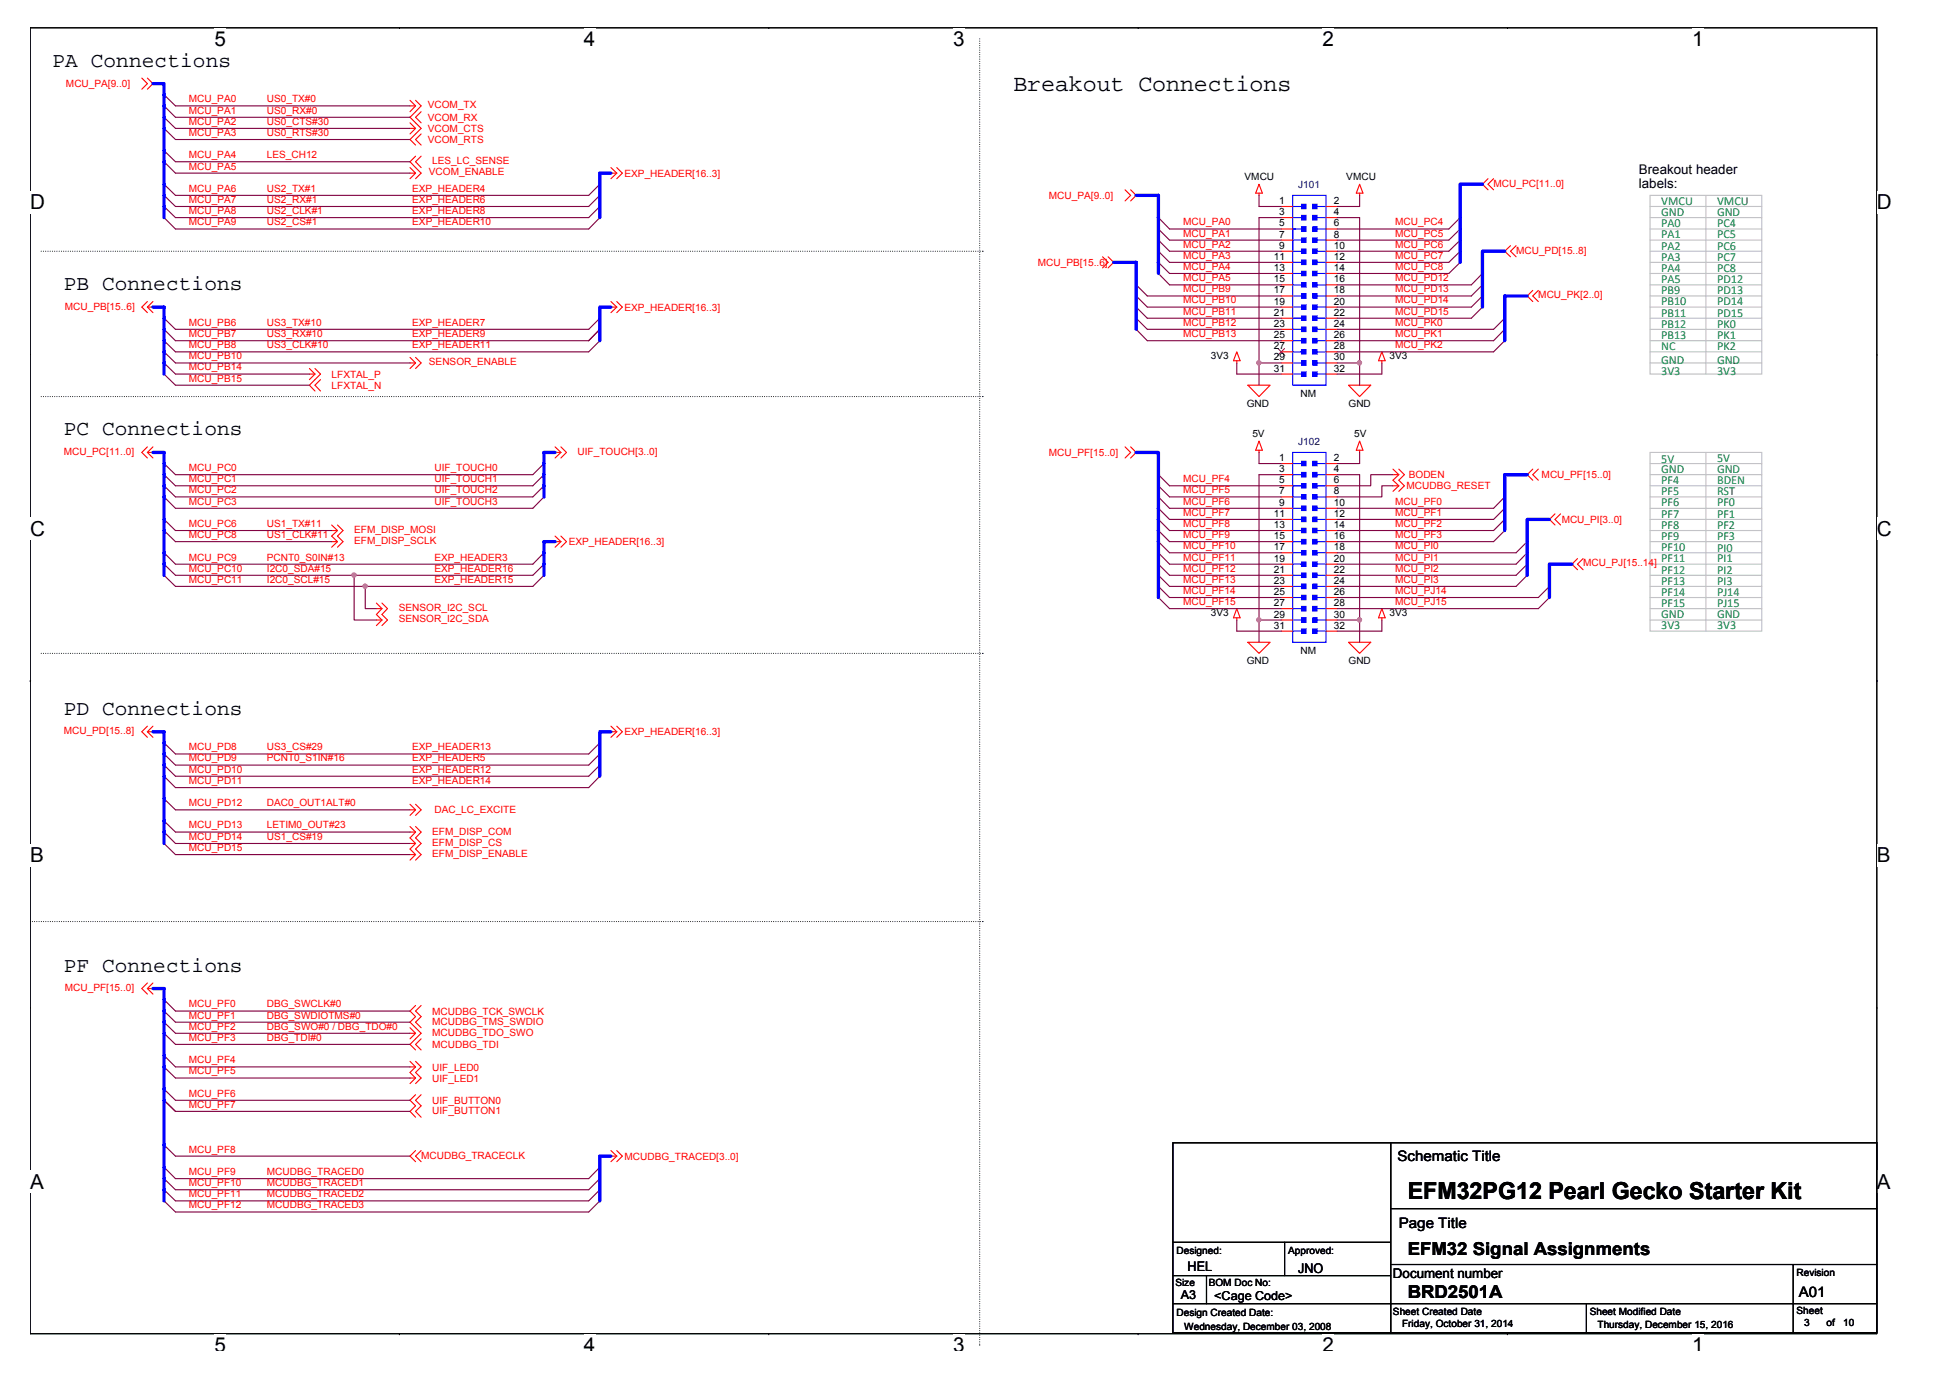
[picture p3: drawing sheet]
<svg xmlns="http://www.w3.org/2000/svg" width="297mm" height="210mm" viewBox="0 0 297 210" stroke-linecap="round" stroke-linejoin="round" font-family="sans-serif">
<path d="M4.6 4.2h281.3v199h-281.3z" fill="none" stroke="#000" stroke-width=".17"/>
<g fill="#fff">
<path d="M32.7 4.2h1.7v3.5h-1.7z"/>
<path d="M32.7 203.2h1.7v2.5h-1.7z"/>
</g>
<path d="M60.8 4.2h.1M60.8 203.2h.1" fill="none" stroke="#000" stroke-width=".17"/>
<g fill="#fff">
<path d="M89 4.2h1.7v3.5h-1.7z"/>
<path d="M89 203.2h1.7v2.5h-1.7z"/>
</g>
<path d="M117.1 4.2h.1M117.1 203.2h.1" fill="none" stroke="#000" stroke-width=".17"/>
<g fill="#fff">
<path d="M145.2 4.2h1.8v3.5h-1.8z"/>
<path d="M145.2 203.2h1.8v2.5h-1.8z"/>
</g>
<path d="M173.4 4.2h.1M173.4 203.2h.1" fill="none" stroke="#000" stroke-width=".17"/>
<g fill="#fff">
<path d="M201.5 4.2h1.7v3.5h-1.7z"/>
<path d="M201.5 203.2h1.7v2.5h-1.7z"/>
</g>
<path d="M229.6 4.2h.1M229.6 203.2h.1" fill="none" stroke="#000" stroke-width=".17"/>
<g fill="#fff">
<path d="M257.7 4.2h1.8v3.5h-1.8z"/>
<path d="M257.7 203.2h1.8v2.5h-1.8z"/>
<path d="M4.6 29.1h2.2v3.5h-2.2z"/>
<path d="M285.9 29.1h2.2v3.5h-2.2z"/>
<path d="M4.6 78.8h2.2v3.5h-2.2z"/>
<path d="M285.9 78.8h2.2v3.5h-2.2z"/>
</g>
<path d="M4.6 53.9h.1M285.9 53.9h.1" fill="none" stroke="#000" stroke-width=".17"/>
<g fill="#fff">
<path d="M4.6 128.5h2.1v3.5h-2.1z"/>
<path d="M285.9 128.5h2.1v3.5h-2.1z"/>
</g>
<path d="M4.6 103.7h.1M285.9 103.7h.1" fill="none" stroke="#000" stroke-width=".17"/>
<path d="M4.6 103.7h.1M285.9 103.7h.1" fill="none" stroke="#000" stroke-width=".15"/>
<g fill="#fff">
<path d="M4.6 178.3h2.1v3.4h-2.1z"/>
<path d="M285.9 178.3h2.1v3.4h-2.1z"/>
</g>
<g fill="none" stroke="#000" stroke-width=".17">
<path d="M4.6 153.4h.1M285.9 153.4h.1M178.7 174.1h107.2v28.9h-107.2zM211.9 174.1v28.9M178.7 194.3h33.2M178.7 189.2h33.2M178.7 198.6h107.2M183.8 194.3v4.3M195.7 189.2v5.1M211.9 184.1h74M211.9 192.6h74M241.7 198.6v4.4"/>
<path d="M273.1 192.6v10.4"/>
</g>
<path d="M149.2 5.9v199M6.3 38.3h143.4M149.7 38.3h.1M6.3 60.4h143.4M149.7 60.4h.1M6.3 99.5h143.4M149.7 99.5h.1M4.6 140.4h145.1M149.7 140.4h.1M149.2 204.9h.1" fill="none" stroke="#000" stroke-width=".17" stroke-dasharray="0 .3"/>
<g fill="none" stroke="#c0c0c0" stroke-width=".17">
<path d="M251.3 31.5h17.1M251.3 33.1h17.1M251.3 34.9h17.1M251.3 36.6h17.1M251.3 38.3h17.1M251.3 40h17.1M251.3 29.8h17.1v27.2h-17.1zM259.9 29.8v27.2M251.3 55.3h17.1M251.3 48.5h17.1M251.3 50.2h17.1M251.3 51.9h17.1"/>
<path d="M251.3 53.6h17.1M251.3 41.7h17.1M251.3 43.4h17.1M251.3 45.1h17.1M251.3 46.8h17.1M251.3 70.6h17.1M251.3 72.3h17.1M251.3 74h17.1M251.3 75.7h17.1M251.3 77.4h17.1M251.3 79.1h17.1M251.3 68.9h17.1v27.2h-17.1z"/>
<path d="M259.9 68.9v27.2M251.3 82.5h17.1M251.3 80.8h17.1M251.3 84.2h17.1M251.3 89.3h17.1M251.3 87.6h17.1M251.3 85.9h17.1M251.3 91h17.1M251.3 94.4h17.1M251.3 92.7h17.1"/>
</g>
<g fill="none" stroke="#f00" stroke-width=".17">
<path d="M21.6 11.9l.9 .8-.9 .9M22.5 11.9l.8 .8-.8 .9M62.5 16.1h.8M62.5 19.6h.8M62.5 15.3l.8 .8M62.5 18.7l.8 .9M63.3 15.3l.8 .8-1.6 1.8 1.6 1.7-1.6 1.7 .8 .8M63.3 16.1l-.8 .9M63.3 19.6l-.8 .8M64.1 17l-.8 .9 .8 .8M62.5 26.4h.8M62.5 25.5l.8 .9"/>
<path d="M63.3 23.8l-.8 .8 1.6 1.8-.8 .8M63.3 26.4l-.8 .8M64.1 20.4l-.8 .9 .8 .8M64.1 23.8l-.8 .8 .8 .9M93.1 26.4h.9M93.1 25.5l.9 .9M94 25.5l.8 .9-.8 .8M94 26.4l-.9 .8M168 39.1l.8 .9-.8 .8M168.8 39.1l.8 .9-.8 .8M171.4 28.9l.8 .9-.8 .8M172.2 28.9l.9 .9-.9 .8"/>
<path d="M191.8 28.1l.5 1.3h-1zM191.8 29.4v.4M207.1 29.4v.4M207.1 28.1l.5 1.3h-1zM226.7 27.2l-.9 .9 .9 .8M227.5 27.2l-.8 .9 .8 .8M230.1 37.4l-.9 .9 .9 .8M230.9 37.4l-.8 .9 .8 .8M22.5 45.9l-.9 .9 .9 .8M22.5 46.8l.8 .8M22.5 46.8h.8M23.3 45.9l-.8 .9"/>
<path d="M47.1 56.1l.9 .9M47.1 57h.9M48 56.1l.8 .9-1.7 1.7 .9 .9M48 57l-.9 .8M48.8 57.8l-.8 .9 .8 .9M62.5 55.3h.8M62.5 54.4l.8 .9M63.3 54.4l.8 .9-.8 .8M63.3 55.3l-.8 .8M93.1 46.8h.9M93.1 45.9l.9 .9M94 45.9l.8 .9-.8 .8"/>
<path d="M94 46.8l-.9 .8M188.4 54.9v.4M188.4 53.6l.5 1.3h-1zM190.1 58.7h3.4l-1.7 1.7zM205.4 58.7h3.4l-1.7 1.7zM210.5 54.9v.4M210.5 53.6l.5 1.3h-1zM233.5 44.2l-.9 .9 .9 .8M234.3 44.2l-.8 .9 .8 .8M22.5 68.1l-.9 .8 .9 .9M22.5 68.9l.8 .9M22.5 68.9h.8"/>
<path d="M23.3 68.1l-.8 .8M50.5 80l.9 .8M51.4 80l.9 .8-.9 .9 .9 .8-.9 .9M84.6 68.9h.8M84.6 68.1l.8 .8M85.4 68.9l-.8 .9M85.4 68.1l.9 .8-.9 .9M171.4 68.1l.8 .8-.8 .9M172.2 68.1l.9 .8-.9 .9M191.8 67.2l.5 1.4h-1zM191.8 68.6v.3M207.1 68.6v.3"/>
<path d="M207.1 67.2l.5 1.4h-1zM212.2 72.3h.9M212.2 74h.9M212.2 71.5l.9 .8M213.1 72.3l-.9 .9 .9 .8M213.1 74l-.9 .8M213.1 71.5l.8 .8-.8 .9 .8 .8-.8 .8M233.5 71.5l-.9 .8 .9 .9M234.3 71.5l-.8 .8 .8 .9M236.9 78.3l-.9 .8 .9 .9M237.7 78.3l-.8 .8 .8 .9M50.5 82.5h.9"/>
<path d="M50.5 80.8h.9M51.4 80.8l-.9 .9 .9 .8M51.4 82.5l-.9 .9M57.3 91.9l.9 .8M57.3 92.7h.9M57.3 94.4h.9M58.2 92.7l-.9 .9 .9 .8M58.2 94.4l-.9 .9M58.2 91.9l.8 .8-.8 .9 .8 .8-.8 .9M84.6 82.5h.8M84.6 81.7l.8 .8M85.4 82.5l-.8 .9"/>
<path d="M85.4 81.7l.9 .8-.9 .9M188.4 94.1v.3M188.4 92.7l.5 1.4h-1zM190.1 97.8h3.4l-1.7 1.7zM205.4 97.8h3.4l-1.7 1.7zM210.5 94.1v.3M210.5 92.7l.5 1.4h-1zM240.3 85.1l-.8 .8 .8 .9M241.1 85.1l-.8 .8 .8 .9M22.5 110.6l-.9 .9 .9 .8M22.5 111.5l.8 .8M22.5 111.5h.8"/>
<path d="M23.3 110.6l-.8 .9M93.1 111.5h.9M93.1 110.6l.9 .9M94 110.6l.8 .9-.8 .8M94 111.5l-.9 .8M62.5 128.5h.8M62.5 130.2h.8M62.5 126.7h.8M62.5 123.4h.8M62.5 125.9l.8 .8M62.5 122.5l.8 .9M63.3 125.9l.8 .8-.8 .9 .8 .9-.8 .8 .8 .9-.8 .8"/>
<path d="M63.3 122.5l.8 .9-.8 .8M63.3 126.7l-.8 .9 .8 .9M63.3 128.5l-.8 .8 .8 .9M63.3 130.2l-.8 .8M63.3 123.4l-.8 .8M22.5 149.7l-.9 .9 .9 .8M22.5 150.6l.8 .8M22.5 150.6h.8M23.3 149.7l-.8 .9M62.5 157.4h.8M62.5 156.5l.8 .9M63.3 153.2l-.8 .8 .8 .9-.8 .8 1.6 1.7-1.6 1.7 .8 .8"/>
<path d="M63.3 157.4l-.8 .8M64.1 153.2l-.8 .8 .8 .9-.8 .8 .8 .8M64.1 158.2l-.8 .9 .8 .8M62.5 162.5h.8M62.5 164.2h.8M62.5 161.7l.8 .8M63.3 166.8l-.8 .8 .8 .8-.8 .9 .8 .9M63.3 175.3l-.8 .8 .8 .9M63.3 161.7l.8 .8-.8 .9 .8 .8-.8 .9M63.3 162.5l-.8 .9 .8 .8M63.3 164.2l-.8 .9M64.1 166.8l-.8 .8 .8 .8-.8 .9 .8 .9"/>
<path d="M64.1 175.3l-.8 .8 .8 .9M93.1 176.1h.9M93.1 175.3l.9 .8M94 175.3l.8 .8-.8 .9M94 176.1l-.9 .9"/>
</g>
<g fill="none" stroke="#800040" stroke-width=".17">
<path d="M25 16.1l1.7 1.8M25 14.4l1.7 1.7M25 17.9l1.7 1.7M25 19.6l1.7 1.7M25 22.9l1.7 1.7M25 24.6l1.7 1.8M25 28.1l1.7 1.7M25 29.8l1.7 1.7M25 31.5l1.7 1.6M25 33.1l1.7 1.8M91.4 29.8l-1.7 1.7M91.4 28.1l-1.7 1.7"/>
<path d="M91.4 33.1l-1.7 1.8M91.4 31.5l-1.7 1.6M176.5 40l1.7 1.7M176.5 36.6l1.7 1.7M176.5 34.9l1.7 1.7M176.5 33.1l1.7 1.8M176.5 38.3l1.7 1.7M222.4 40l-1.7 1.7M222.4 36.6l-1.7 1.7M222.4 34.9l-1.7 1.7M222.4 33.1l-1.7 1.8M222.4 38.3l-1.7 1.7"/>
<path d="M25 57l1.7 1.7M25 55.3l1.7 1.7M25 48.5l1.7 1.7M25 50.2l1.7 1.7M25 53.6l1.7 1.7M25 51.9l1.7 1.7M91.4 50.2l-1.7 1.7M91.4 48.5l-1.7 1.7M91.4 51.9l-1.7 1.7M173.1 50.2l1.7 1.7M173.1 43.4l1.7 1.7M173.1 45.1l1.7 1.7"/>
<path d="M173.1 48.5l1.7 1.7M173.1 46.8l1.7 1.7M176.5 41.7l1.7 1.7M225.8 46.8l-1.7 1.7M225.8 45.1l-1.7 1.7M225.8 41.7l-1.7 1.7M225.8 43.4l-1.7 1.7M229.2 51.9l-1.7 1.7M229.2 48.5l-1.7 1.7M229.2 50.2l-1.7 1.7M25 74l1.7 1.7M25 70.6l1.7 1.7"/>
<path d="M25 72.3l1.7 1.7M25 79.1l1.7 1.7M25 75.7l1.7 1.7M82.9 70.6l-1.7 1.7M82.9 72.3l-1.7 1.7M82.9 74l-1.7 1.7M82.9 75.7l-1.7 1.7M176.5 77.4l1.7 1.7M176.5 74l1.7 1.7M176.5 79.1l1.7 1.7M176.5 75.7l1.7 1.7M176.5 72.3l1.7 1.7"/>
<path d="M229.2 79.1l-1.7 1.7M229.2 77.4l-1.7 1.7M229.2 75.7l-1.7 1.7M25 80.8l1.7 1.7M25 87.6l1.7 1.7M25 85.9l1.7 1.7M25 84.2l1.7 1.7M82.9 87.6l-1.7 1.7M82.9 85.9l-1.7 1.7M82.9 84.2l-1.7 1.7M176.5 84.2l1.7 1.7M176.5 80.8l1.7 1.7"/>
<path d="M176.5 82.5l1.7 1.7M176.5 85.9l1.7 1.7M176.5 87.6l1.7 1.7M176.5 89.3l1.7 1.7M176.5 91l1.7 1.7M229.2 80.8l-1.7 1.7M232.6 87.6l-1.7 1.7M232.6 84.2l-1.7 1.7M232.6 85.9l-1.7 1.7M232.6 82.5l-1.7 1.7M236 91l-1.7 1.7M236 89.3l-1.7 1.7"/>
<path d="M25 118.2l1.7 1.8M25 116.5l1.7 1.7M25 114.8l1.7 1.7M25 113.2l1.7 1.6M91.4 113.2l-1.7 1.6M91.4 116.5l-1.7 1.7M91.4 114.8l-1.7 1.7M91.4 118.2l-1.7 1.8M25 128.5l1.7 1.7M25 126.7l1.7 1.8M25 125.1l1.7 1.6M25 121.7l1.7 1.7"/>
<path d="M25 157.4l1.7 1.7M25 152.3l1.7 1.7M25 154l1.7 1.7M25 155.7l1.7 1.7M25 160.8l1.7 1.7M25 162.5l1.7 1.7M25 165.9l1.7 1.7M25 167.6l1.7 1.7zM25 177.8l1.7 1.7M25 179.5l1.7 1.7M25 174.4l1.7 1.7M91.4 177.8l-1.7 1.7"/>
<path d="M91.4 179.5l-1.7 1.7M25 181.2l1.7 1.7M25 182.9l1.7 1.7M91.4 181.2l-1.7 1.7M91.4 182.9l-1.7 1.7"/>
</g>
<path d="M196.9 68.9h5.1v28.9h-5.1z" fill="none" stroke="#00f" stroke-width=".17"/>
<path d="M198.3 80.5h.6v.7h-.6z" fill-rule="evenodd" fill="#00f"/>
<path d="M196.9 80.8h1.4M198.3 80.5h.6v.7h-.6z" fill="none" stroke="#00f" stroke-width=".17"/>
<path d="M200 80.5h.6v.7h-.6z" fill-rule="evenodd" fill="#00f"/>
<path d="M200 80.5h.6v.7h-.6zM200.6 80.8h1.4" fill="none" stroke="#00f" stroke-width=".17"/>
<path d="M198.3 78.8h.6v.7h-.6z" fill-rule="evenodd" fill="#00f"/>
<path d="M196.9 79.1h1.4M198.3 78.8h.6v.7h-.6z" fill="none" stroke="#00f" stroke-width=".17"/>
<path d="M200 78.8h.6v.7h-.6z" fill-rule="evenodd" fill="#00f"/>
<path d="M200 78.8h.6v.7h-.6zM200.6 79.1h1.4" fill="none" stroke="#00f" stroke-width=".17"/>
<path d="M198.3 77.1h.6v.7h-.6z" fill-rule="evenodd" fill="#00f"/>
<path d="M196.9 77.4h1.4M198.3 77.1h.6v.7h-.6z" fill="none" stroke="#00f" stroke-width=".17"/>
<path d="M200 77.1h.6v.7h-.6z" fill-rule="evenodd" fill="#00f"/>
<path d="M200 77.1h.6v.7h-.6zM200.6 77.4h1.4" fill="none" stroke="#00f" stroke-width=".17"/>
<path d="M198.3 75.4h.6v.6h-.6z" fill-rule="evenodd" fill="#00f"/>
<path d="M196.9 75.7h1.4M198.3 75.4h.6v.6h-.6z" fill="none" stroke="#00f" stroke-width=".17"/>
<path d="M200 75.4h.6v.6h-.6z" fill-rule="evenodd" fill="#00f"/>
<path d="M200 75.4h.6v.6h-.6zM200.6 75.7h1.4" fill="none" stroke="#00f" stroke-width=".17"/>
<path d="M198.3 73.7h.6v.6h-.6z" fill-rule="evenodd" fill="#00f"/>
<path d="M196.9 74h1.4M198.3 73.7h.6v.6h-.6z" fill="none" stroke="#00f" stroke-width=".17"/>
<path d="M200 73.7h.6v.6h-.6z" fill-rule="evenodd" fill="#00f"/>
<path d="M200 73.7h.6v.6h-.6zM200.6 74h1.4" fill="none" stroke="#00f" stroke-width=".17"/>
<path d="M198.3 72h.6v.6h-.6z" fill-rule="evenodd" fill="#00f"/>
<path d="M196.9 72.3h1.4M198.3 72h.6v.6h-.6z" fill="none" stroke="#00f" stroke-width=".17"/>
<path d="M198.3 70.3h.6v.7h-.6z" fill-rule="evenodd" fill="#00f"/>
<path d="M196.9 70.6h1.4M198.3 70.3h.6v.7h-.6z" fill="none" stroke="#00f" stroke-width=".17"/>
<path d="M200 72h.6v.6h-.6z" fill-rule="evenodd" fill="#00f"/>
<path d="M200 72h.6v.6h-.6zM200.6 72.3h1.4" fill="none" stroke="#00f" stroke-width=".17"/>
<path d="M200 70.3h.6v.7h-.6z" fill-rule="evenodd" fill="#00f"/>
<path d="M197.4 74h-.5v3.4M200 70.3h.6v.7h-.6zM200.6 70.6h1.4" fill="none" stroke="#00f" stroke-width=".17"/>
<path d="M198.3 82.2h.6v.6h-.6z" fill-rule="evenodd" fill="#00f"/>
<path d="M196.9 82.5h1.4M198.3 82.2h.6v.6h-.6z" fill="none" stroke="#00f" stroke-width=".17"/>
<path d="M200 82.2h.6v.6h-.6z" fill-rule="evenodd" fill="#00f"/>
<path d="M200 82.2h.6v.6h-.6zM200.6 82.5h1.4M200.6 85.9h1.4" fill="none" stroke="#00f" stroke-width=".17"/>
<path d="M200 83.9h.6v.6h-.6z" fill-rule="evenodd" fill="#00f"/>
<path d="M196.9 84.2h1.4M200 83.9h.6v.6h-.6z" fill="none" stroke="#00f" stroke-width=".17"/>
<path d="M198.3 85.6h.6v.7h-.6z" fill-rule="evenodd" fill="#00f"/>
<path d="M198.3 85.6h.6v.7h-.6z" fill="none" stroke="#00f" stroke-width=".17"/>
<path d="M198.3 83.9h.6v.6h-.6z" fill-rule="evenodd" fill="#00f"/>
<path d="M196.9 85.9h1.4M198.3 83.9h.6v.6h-.6z" fill="none" stroke="#00f" stroke-width=".17"/>
<path d="M200 85.6h.6v.7h-.6z" fill-rule="evenodd" fill="#00f"/>
<path d="M196.9 87.6h1.4M196.9 89.3h1.4M196.9 91h1.4M200 85.6h.6v.7h-.6zM200.6 84.2h1.4M200.6 87.6h1.4M200.6 89.3h1.4M200.6 91h1.4" fill="none" stroke="#00f" stroke-width=".17"/>
<path d="M198.3 87.3h.6v.7h-.6z" fill-rule="evenodd" fill="#00f"/>
<path d="M198.3 87.3h.6v.7h-.6z" fill="none" stroke="#00f" stroke-width=".17"/>
<path d="M198.3 89h.6v.7h-.6z" fill-rule="evenodd" fill="#00f"/>
<path d="M198.3 89h.6v.7h-.6z" fill="none" stroke="#00f" stroke-width=".17"/>
<path d="M198.3 90.7h.6v.7h-.6z" fill-rule="evenodd" fill="#00f"/>
<path d="M198.3 90.7h.6v.7h-.6z" fill="none" stroke="#00f" stroke-width=".17"/>
<path d="M200 87.3h.6v.7h-.6z" fill-rule="evenodd" fill="#00f"/>
<path d="M200 87.3h.6v.7h-.6z" fill="none" stroke="#00f" stroke-width=".17"/>
<path d="M200 89h.6v.7h-.6z" fill-rule="evenodd" fill="#00f"/>
<path d="M200 89h.6v.7h-.6z" fill="none" stroke="#00f" stroke-width=".17"/>
<path d="M200 90.7h.6v.7h-.6z" fill-rule="evenodd" fill="#00f"/>
<path d="M200 90.7h.6v.7h-.6z" fill="none" stroke="#00f" stroke-width=".17"/>
<path d="M198.3 92.4h.6v.6h-.6z" fill-rule="evenodd" fill="#00f"/>
<path d="M198.3 92.4h.6v.6h-.6zM200.6 92.7h1.4" fill="none" stroke="#00f" stroke-width=".17"/>
<path d="M200 92.4h.6v.6h-.6z" fill-rule="evenodd" fill="#00f"/>
<path d="M196.9 92.7h1.4M196.9 94.4h1.4M200 92.4h.6v.6h-.6z" fill="none" stroke="#00f" stroke-width=".17"/>
<path d="M198.3 94.1h.6v.7h-.6z" fill-rule="evenodd" fill="#00f"/>
<path d="M198.3 94.1h.6v.7h-.6zM200.6 94.4h1.4" fill="none" stroke="#00f" stroke-width=".17"/>
<path d="M200 94.1h.6v.7h-.6z" fill-rule="evenodd" fill="#00f"/>
<path d="M200 94.1h.6v.7h-.6z" fill="none" stroke="#00f" stroke-width=".17"/>
<path d="M198.3 95.8h.6v.7h-.6z" fill-rule="evenodd" fill="#00f"/>
<path d="M198.3 95.8h.6v.7h-.6zM200.6 96.1h1.4" fill="none" stroke="#00f" stroke-width=".17"/>
<path d="M200 95.8h.6v.7h-.6z" fill-rule="evenodd" fill="#00f"/>
<path d="M196.9 29.8h5.1v28.9h-5.1zM196.9 96.1h1.4M200 95.8h.6v.7h-.6z" fill="none" stroke="#00f" stroke-width=".17"/>
<g fill="none" stroke="#f00" stroke-width=".17">
<path d="M195.2 70.6h1.7M195.2 72.3h1.7M195.2 74h1.7M195.2 77.4h1.7M195.2 75.7h1.7M195.2 79.1h1.7M202 70.6h1.7M202 72.3h1.7M202 75.7h1.7M202 74h1.7M202 77.4h1.7M202 79.1h1.7"/>
<path d="M195.2 80.8h1.7M195.2 82.5h1.7M195.2 84.2h1.7M195.2 85.9h1.7M195.2 87.6h1.7M195.2 89.3h1.7M195.2 91h1.7M195.2 92.7h1.7M195.2 94.4h1.7M195.2 96.1h1.7M202 80.8h1.7M202 82.5h1.7"/>
<path d="M202 84.2h1.7M202 85.9h1.7M202 87.6h1.7M202 89.3h1.7M202 91h1.7M202 92.7h1.7M202 94.4h1.7M202 96.1h1.7"/>
</g>
<path d="M198.3 41.3h.6v.7h-.6z" fill-rule="evenodd" fill="#00f"/>
<path d="M196.9 41.7h1.4M198.3 41.3h.6v.7h-.6z" fill="none" stroke="#00f" stroke-width=".17"/>
<path d="M200 41.3h.6v.7h-.6z" fill-rule="evenodd" fill="#00f"/>
<path d="M200 41.3h.6v.7h-.6zM200.6 41.7h1.4" fill="none" stroke="#00f" stroke-width=".17"/>
<path d="M198.3 39.6h.6v.7h-.6z" fill-rule="evenodd" fill="#00f"/>
<path d="M196.9 40h1.4M198.3 39.6h.6v.7h-.6z" fill="none" stroke="#00f" stroke-width=".17"/>
<path d="M200 39.6h.6v.7h-.6z" fill-rule="evenodd" fill="#00f"/>
<path d="M200 39.6h.6v.7h-.6zM200.6 40h1.4" fill="none" stroke="#00f" stroke-width=".17"/>
<path d="M198.3 37.9h.6v.7h-.6z" fill-rule="evenodd" fill="#00f"/>
<path d="M196.9 38.3h1.4M198.3 37.9h.6v.7h-.6z" fill="none" stroke="#00f" stroke-width=".17"/>
<path d="M200 37.9h.6v.7h-.6z" fill-rule="evenodd" fill="#00f"/>
<path d="M200 37.9h.6v.7h-.6zM200.6 38.3h1.4" fill="none" stroke="#00f" stroke-width=".17"/>
<path d="M198.3 36.2h.6v.7h-.6z" fill-rule="evenodd" fill="#00f"/>
<path d="M196.9 36.6h1.4M198.3 36.2h.6v.7h-.6z" fill="none" stroke="#00f" stroke-width=".17"/>
<path d="M200 36.2h.6v.7h-.6z" fill-rule="evenodd" fill="#00f"/>
<path d="M200 36.2h.6v.7h-.6zM200.6 36.6h1.4" fill="none" stroke="#00f" stroke-width=".17"/>
<path d="M198.3 34.5h.6v.7h-.6z" fill-rule="evenodd" fill="#00f"/>
<path d="M196.9 34.9h1.4M198.3 34.5h.6v.7h-.6z" fill="none" stroke="#00f" stroke-width=".17"/>
<path d="M200 34.5h.6v.7h-.6z" fill-rule="evenodd" fill="#00f"/>
<path d="M200 34.5h.6v.7h-.6zM200.6 34.9h1.4" fill="none" stroke="#00f" stroke-width=".17"/>
<path d="M198.3 32.8h.6v.7h-.6z" fill-rule="evenodd" fill="#00f"/>
<path d="M196.9 33.1h1.4M198.3 32.8h.6v.7h-.6z" fill="none" stroke="#00f" stroke-width=".17"/>
<path d="M198.3 31.1h.6v.7h-.6z" fill-rule="evenodd" fill="#00f"/>
<path d="M196.9 31.5h1.4M198.3 31.1h.6v.7h-.6z" fill="none" stroke="#00f" stroke-width=".17"/>
<path d="M200 32.8h.6v.7h-.6z" fill-rule="evenodd" fill="#00f"/>
<path d="M200 32.8h.6v.7h-.6zM200.6 33.1h1.4" fill="none" stroke="#00f" stroke-width=".17"/>
<path d="M200 31.1h.6v.7h-.6z" fill-rule="evenodd" fill="#00f"/>
<path d="M197.4 34.9h-.5v3.4M200 31.1h.6v.7h-.6zM200.6 31.5h1.4" fill="none" stroke="#00f" stroke-width=".17"/>
<path d="M198.3 43.1h.6v.6h-.6z" fill-rule="evenodd" fill="#00f"/>
<path d="M196.9 43.4h1.4M198.3 43.1h.6v.6h-.6z" fill="none" stroke="#00f" stroke-width=".17"/>
<path d="M200 43.1h.6v.6h-.6z" fill-rule="evenodd" fill="#00f"/>
<path d="M200 43.1h.6v.6h-.6zM200.6 43.4h1.4M200.6 46.8h1.4" fill="none" stroke="#00f" stroke-width=".17"/>
<path d="M200 44.7h.6v.7h-.6z" fill-rule="evenodd" fill="#00f"/>
<path d="M196.9 45.1h1.4M200 44.7h.6v.7h-.6z" fill="none" stroke="#00f" stroke-width=".17"/>
<path d="M198.3 46.4h.6v.7h-.6z" fill-rule="evenodd" fill="#00f"/>
<path d="M198.3 46.4h.6v.7h-.6z" fill="none" stroke="#00f" stroke-width=".17"/>
<path d="M198.3 44.7h.6v.7h-.6z" fill-rule="evenodd" fill="#00f"/>
<path d="M196.9 46.8h1.4M198.3 44.7h.6v.7h-.6z" fill="none" stroke="#00f" stroke-width=".17"/>
<path d="M200 46.4h.6v.7h-.6z" fill-rule="evenodd" fill="#00f"/>
<path d="M196.9 48.5h1.4M196.9 50.2h1.4M196.9 51.9h1.4M200 46.4h.6v.7h-.6zM200.6 45.1h1.4M200.6 48.5h1.4M200.6 50.2h1.4M200.6 51.9h1.4" fill="none" stroke="#00f" stroke-width=".17"/>
<path d="M198.3 48.1h.6v.7h-.6z" fill-rule="evenodd" fill="#00f"/>
<path d="M198.3 48.1h.6v.7h-.6z" fill="none" stroke="#00f" stroke-width=".17"/>
<path d="M198.3 49.8h.6v.7h-.6z" fill-rule="evenodd" fill="#00f"/>
<path d="M198.3 49.8h.6v.7h-.6z" fill="none" stroke="#00f" stroke-width=".17"/>
<path d="M198.3 51.6h.6v.6h-.6z" fill-rule="evenodd" fill="#00f"/>
<path d="M198.3 51.6h.6v.6h-.6z" fill="none" stroke="#00f" stroke-width=".17"/>
<path d="M200 48.1h.6v.7h-.6z" fill-rule="evenodd" fill="#00f"/>
<path d="M200 48.1h.6v.7h-.6z" fill="none" stroke="#00f" stroke-width=".17"/>
<path d="M200 49.8h.6v.7h-.6z" fill-rule="evenodd" fill="#00f"/>
<path d="M200 49.8h.6v.7h-.6z" fill="none" stroke="#00f" stroke-width=".17"/>
<path d="M200 51.6h.6v.6h-.6z" fill-rule="evenodd" fill="#00f"/>
<path d="M200 51.6h.6v.6h-.6z" fill="none" stroke="#00f" stroke-width=".17"/>
<path d="M198.3 53.3h.6v.6h-.6z" fill-rule="evenodd" fill="#00f"/>
<path d="M198.3 53.3h.6v.6h-.6zM200.6 53.6h1.4" fill="none" stroke="#00f" stroke-width=".17"/>
<path d="M200 53.3h.6v.6h-.6z" fill-rule="evenodd" fill="#00f"/>
<path d="M196.9 53.6h1.4M196.9 55.3h1.4M200 53.3h.6v.6h-.6z" fill="none" stroke="#00f" stroke-width=".17"/>
<path d="M198.3 54.9h.6v.7h-.6z" fill-rule="evenodd" fill="#00f"/>
<path d="M198.3 54.9h.6v.7h-.6zM200.6 55.3h1.4" fill="none" stroke="#00f" stroke-width=".17"/>
<path d="M200 54.9h.6v.7h-.6z" fill-rule="evenodd" fill="#00f"/>
<path d="M200 54.9h.6v.7h-.6z" fill="none" stroke="#00f" stroke-width=".17"/>
<path d="M198.3 56.6h.6v.7h-.6z" fill-rule="evenodd" fill="#00f"/>
<path d="M198.3 56.6h.6v.7h-.6zM200.6 57h1.4" fill="none" stroke="#00f" stroke-width=".17"/>
<path d="M200 56.6h.6v.7h-.6z" fill-rule="evenodd" fill="#00f"/>
<path d="M196.9 57h1.4M200 56.6h.6v.7h-.6z" fill="none" stroke="#00f" stroke-width=".17"/>
<g fill="none" stroke="#f00" stroke-width=".17">
<path d="M195.2 31.5h1.7M195.2 33.1h1.7M195.2 34.9h1.7M195.2 38.3h1.7M195.2 36.6h1.7M195.2 40h1.7M202 31.5h1.7M202 33.1h1.7M202 36.6h1.7M202 34.9h1.7M202 38.3h1.7M202 40h1.7"/>
<path d="M195.2 41.7h1.7M195.2 43.4h1.7M195.2 45.1h1.7M195.2 46.8h1.7M195.2 48.5h1.7M195.2 50.2h1.7M195.2 51.9h1.7M195.2 53.6h1.7M195.2 55.3h1.7M195.2 57h1.7M202 41.7h1.7M202 43.4h1.7"/>
<path d="M202 45.1h1.7M202 46.8h1.7M202 48.5h1.7M202 50.2h1.7M202 51.9h1.7M202 53.6h1.7M202 55.3h1.7M202 57h1.7"/>
</g>
<path d="M194.7 53.1l1 1M195.7 53.1l-1.1 1" fill="none" stroke="#804000" stroke-width=".15"/>
<path d="M178.2 38.3h17M178.2 36.6h17M178.2 34.9h17M191.8 29.8v1.7h3.4M195.2 33.1h-3.4v22.2M203.7 36.6h17M203.7 34.9h17M203.7 38.3h17M178.2 41.7h17M188.4 55.3v1.7h6.8M191.8 55.3h3.4M191.8 55.3v3.4" fill="none" stroke="#800040" stroke-width=".17"/>
<path d="M176.5 29.8v8.5M222.4 28.1v10.2" fill="none" stroke="#00f" stroke-width=".51"/>
<circle cx="191.8" cy="55.3" r=".32" fill="#f0f"/>
<circle cx="191.8" cy="55.3" r=".32" fill="none" stroke="#f0f" stroke-width=".17"/>
<path d="M203.7 33.1h3.4v22.2M207.1 29.8v1.7h-3.4M203.7 55.3h3.4M207.1 55.3v3.4M210.5 55.3v1.7h-6.8" fill="none" stroke="#800040" stroke-width=".17"/>
<circle cx="207.1" cy="55.3" r=".32" fill="#f0f"/>
<circle cx="207.1" cy="55.3" r=".32" fill="none" stroke="#f0f" stroke-width=".17"/>
<path d="M191.8 68.9v1.7h3.4M195.2 72.3h-3.4v22.1M188.4 94.4v1.7h6.8M191.8 94.4h3.4M191.8 94.4v3.4" fill="none" stroke="#800040" stroke-width=".17"/>
<circle cx="191.8" cy="94.4" r=".32" fill="#f0f"/>
<circle cx="191.8" cy="94.4" r=".32" fill="none" stroke="#f0f" stroke-width=".17"/>
<path d="M203.7 72.3h3.4v22.1M207.1 68.9v1.7h-3.4M203.7 94.4h3.4M207.1 94.4v3.4M210.5 94.4v1.7h-6.8" fill="none" stroke="#800040" stroke-width=".17"/>
<circle cx="207.1" cy="94.4" r=".32" fill="#f0f"/>
<circle cx="207.1" cy="94.4" r=".32" fill="none" stroke="#f0f" stroke-width=".17"/>
<g fill="none" stroke="#00f" stroke-width=".51">
<path d="M23.3 12.7h1.7v20.4M93.1 26.4h-1.7v6.7M169.6 40h3.5v10.2M173.1 29.8h3.4M176.5 38.3v3.4M222.4 28.1h3.4M222.4 38.3v1.7M229.2 38.3h-3.4v8.5M23.3 46.8h1.7v10.2M93.1 46.8h-1.7v5.1M232.6 45.1h-3.4v6.8M23.3 68.9h1.7v18.7"/>
<path d="M84.6 68.9h-1.7v6.8M173.1 68.9h3.4v22.1M232.6 72.3h-3.4v8.5M236 79.1h-3.4v3.4M84.6 82.5h-1.7v5.1M239.5 85.9h-3.5v5.1M23.3 111.5h1.7v10.2M93.1 111.5h-1.7v6.7M25 126.7v1.8M23.3 150.6h1.7v15.3M25 167.6v15.3M93.1 176.1h-1.7v6.8"/>
</g>
<g fill="none" stroke="#800040" stroke-width=".17">
<path d="M26.7 16.1h35.8M26.7 19.6h35.8M26.7 17.9h35.8M26.7 34.9h63M26.7 31.5h63M26.7 33.1h63M26.7 26.4h35.8M26.7 21.3h35.8M26.7 24.6h35.8M26.7 29.8h63M178.2 40h17M203.7 40h17"/>
<path d="M26.7 55.3h35.8M26.7 50.2h63M26.7 51.9h63M26.7 53.6h63M26.7 57h20.4M26.7 58.7h20.4M174.8 45.1h20.4M174.8 46.8h20.4M174.8 48.5h20.4M174.8 50.2h20.4M174.8 51.9h20.4M178.2 43.4h17"/>
<path d="M203.7 41.7h17M203.7 46.8h20.4M203.7 50.2h23.8M203.7 53.6h23.8M203.7 51.9h23.8M203.7 43.4h20.4M203.7 45.1h20.4M203.7 48.5h20.4M26.7 74h54.5M26.7 72.3h54.5M26.7 77.4h54.5M26.7 75.7h54.5"/>
<path d="M178.2 74h17M178.2 75.7h17M178.2 77.4h17M178.2 79.1h17M203.7 77.4h23.8M203.7 79.1h23.8M26.7 85.9h54.5M26.7 80.8h23.8M26.7 82.5h23.8M26.7 89.3h28.9M26.7 87.6h27.2M81.2 89.3h-25.6v3.4h1.7"/>
<path d="M178.2 87.6h17M178.2 89.3h17M178.2 91h17M178.2 92.7h17M178.2 80.8h17M178.2 82.5h17M178.2 84.2h17M178.2 85.9h17M203.7 92.7h30.6M203.7 91h30.6M203.7 89.3h27.2M203.7 87.6h27.2"/>
<path d="M203.7 85.9h27.2M203.7 84.2h27.2M203.7 80.8h23.8M203.7 82.5h23.8M26.7 120h63M26.7 118.2h63M26.7 114.8h63M26.7 116.5h63M26.7 128.5h35.8M26.7 130.2h35.8M26.7 126.7h35.8M26.7 123.4h35.8"/>
<path d="M26.7 154h35.8M26.7 155.7h35.8M26.7 157.4h35.8M26.7 159.1h35.8M26.7 176.1h35.8M26.7 169.3h35.8M26.7 167.6h35.8M26.7 162.5h35.8M26.7 164.2h35.8M26.7 179.5h63M26.7 182.9h63M26.7 181.2h63"/>
<path d="M26.7 184.6h63"/>
</g>
<circle cx="55.6" cy="89.3" r=".32" fill="#f0f"/>
<circle cx="55.6" cy="89.3" r=".32" fill="none" stroke="#f0f" stroke-width=".17"/>
<path d="M81.2 87.6h-27.3v6.8h3.4" fill="none" stroke="#800040" stroke-width=".17"/>
<circle cx="53.9" cy="87.6" r=".32" fill="#f0f"/>
<circle cx="53.9" cy="87.6" r=".32" fill="none" stroke="#f0f" stroke-width=".17"/>
<path d="M232.6 82.5v5.1M25 121.7v5M25 165.9v1.7" fill="none" stroke="#00f" stroke-width=".51"/>
<path d="M212.2 74h-1.7v1.7h-6.8M212.2 72.3h-3.4v1.7h-5.1" fill="none" stroke="#800040" stroke-width=".17"/>
<circle cx="191.8" cy="55.3" r=".32" fill="#f0f"/>
<circle cx="191.8" cy="55.3" r=".32" fill="none" stroke="#f0f" stroke-width=".17"/>
<circle cx="207.1" cy="55.3" r=".32" fill="#f0f"/>
<circle cx="207.1" cy="55.3" r=".32" fill="none" stroke="#f0f" stroke-width=".17"/>
<circle cx="191.8" cy="94.4" r=".32" fill="#f0f"/>
<circle cx="191.8" cy="94.4" r=".32" fill="none" stroke="#f0f" stroke-width=".17"/>
<circle cx="207.1" cy="94.4" r=".32" fill="#f0f"/>
<circle cx="207.1" cy="94.4" r=".32" fill="none" stroke="#f0f" stroke-width=".17"/>
<circle cx="55.6" cy="89.3" r=".32" fill="#f0f"/>
<circle cx="55.6" cy="89.3" r=".32" fill="none" stroke="#f0f" stroke-width=".17"/>
<circle cx="53.9" cy="87.6" r=".32" fill="#f0f"/>
<circle cx="53.9" cy="87.6" r=".32" fill="none" stroke="#f0f" stroke-width=".17"/>
<g font-size="3.6">
<text x="154.4" y="13.8">Breakout Connections</text>
<text x="214.4" y="182.7">EFM32PG12 Pearl Gecko Starter Kit</text>
</g>
<g font-size="3.2">
<text x="8" y="10.2">PA Connections</text>
<text x="9.7" y="44.2">PB Connections</text>
<text x="9.7" y="66.3">PC Connections</text>
<text x="9.7" y="108.9">PD Connections</text>
<text x="9.7" y="148">PF Connections</text>
</g>
<g font-size="3.1">
<text x="32.7" y="7">5</text>
<text x="89" y="7">4</text>
<text x="145.2" y="7">3</text>
<text x="201.5" y="7">2</text>
<text x="257.7" y="7">1</text>
<text x="4.6" y="31.9">D</text>
<text x="285.9" y="31.9">D</text>
<text x="4.6" y="81.6">C</text>
<text x="285.9" y="81.6">C</text>
<text x="4.6" y="131.3">B</text>
<text x="285.9" y="131.3">B</text>
<text x="4.6" y="181.1">A</text>
<text x="285.9" y="181.1">A</text>
<text x="32.7" y="206">5</text>
<text x="89" y="206">4</text>
<text x="145.2" y="206">3</text>
<text x="201.5" y="206">2</text>
<text x="257.7" y="206">1</text>
</g>
<g font-size="2.7">
<text x="214.4" y="191.1">EFM32 Signal Assignments</text>
<text x="214.4" y="197.7">BRD2501A</text>
</g>
<g font-size="2.2">
<text x="212.9" y="176.8">Schematic Title</text>
<text x="213.1" y="187">Page Title</text>
<text x="274" y="197.5">A01</text>
</g>
<g font-size="2">
<text x="249.7" y="26.5">Breakout header</text>
<text x="249.7" y="28.7">labels:</text>
<text x="180.9" y="193.7">HEL</text>
<text x="197.8" y="193.8">JNO</text>
<text x="212.2" y="194.7">Document number</text>
</g>
<g font-size="1.9" fill="#008040">
<text x="253" y="34.6">PA0</text>
<text x="253" y="31.2">VMCU</text>
<text x="253" y="32.9">GND</text>
<text x="261.5" y="34.6">PC4</text>
<text x="261.5" y="31.2">VMCU</text>
<text x="261.5" y="32.9">GND</text>
<text x="253" y="38">PA2</text>
<text x="253" y="41.4">PA4</text>
<text x="253" y="36.3">PA1</text>
<text x="253" y="39.7">PA3</text>
<text x="261.5" y="38">PC6</text>
<text x="261.5" y="36.3">PC5</text>
<text x="261.5" y="41.4">PC8</text>
<text x="261.6" y="39.7">PC7</text>
<text x="253" y="44.8">PB9</text>
<text x="253" y="43.1">PA5</text>
<text x="253" y="46.5">PB10</text>
<text x="261.5" y="44.8">PD13</text>
<text x="261.5" y="43.1">PD12</text>
<text x="261.6" y="46.5">PD14</text>
<text x="253" y="48.2">PB11</text>
<text x="253" y="49.9">PB12</text>
<text x="253" y="51.6">PB13</text>
<text x="253" y="53.3">NC</text>
<text x="261.5" y="49.9">PK0</text>
<text x="261.5" y="48.2">PD15</text>
<text x="261.5" y="51.6">PK1</text>
<text x="261.5" y="53.3">PK2</text>
<text x="253" y="57.1">3V3</text>
<text x="253" y="55.4">GND</text>
<text x="261.5" y="57.1">3V3</text>
<text x="261.5" y="55.4">GND</text>
<text x="253" y="70.5">5V</text>
<text x="261.5" y="70.4">5V</text>
<text x="253" y="73.7">PF4</text>
<text x="253" y="75.4">PF5</text>
<text x="253" y="77.1">PF6</text>
<text x="253" y="72.1">GND</text>
<text x="261.5" y="73.7">BDEN</text>
<text x="261.5" y="77.1">PF0</text>
<text x="261.5" y="75.4">RST</text>
<text x="261.5" y="72.1">GND</text>
<text x="253" y="78.9">PF7</text>
<text x="253" y="80.6">PF8</text>
<text x="253" y="82.3">PF9</text>
<text x="253" y="83.9">PF10</text>
<text x="261.5" y="78.9">PF1</text>
<text x="261.5" y="82.3">PF3</text>
<text x="261.5" y="80.6">PF2</text>
<text x="253" y="85.6">PF11</text>
<text x="253" y="87.4">PF12</text>
<text x="253" y="89.1">PF13</text>
<text x="261.5" y="87.4">PI2</text>
<text x="261.5" y="85.6">PI1</text>
<text x="261.5" y="84.1">PI0</text>
<text x="261.5" y="89.1">PI3</text>
<text x="253" y="95.9">3V3</text>
<text x="253" y="90.8">PF14</text>
<text x="253" y="92.5">PF15</text>
<text x="253" y="94.1">GND</text>
<text x="261.5" y="95.9">3V3</text>
<text x="261.5" y="90.8">PJ14</text>
<text x="261.5" y="92.5">PJ15</text>
<text x="261.5" y="94.1">GND</text>
</g>
<g font-size="1.9">
<text x="179.9" y="197.9">A3</text>
<text x="185" y="198.1">&lt;Cage Code&gt;</text>
</g>
<g font-size="1.5" fill="#f00">
<text x="10" y="13.3">MCU_PA[9..0]</text>
<text x="28.8" y="15.6">MCU_PA0</text>
<text x="28.8" y="17.3">MCU_PA1</text>
<text x="40.7" y="15.6">US0_TX#0</text>
<text x="40.7" y="17.3">US0_RX#0</text>
<text x="65.2" y="16.5">VCOM_TX</text>
<text x="28.8" y="19">MCU_PA2</text>
<text x="28.8" y="20.7">MCU_PA3</text>
<text x="40.7" y="19">US0_CTS#30</text>
<text x="40.7" y="20.7">US0_RTS#30</text>
<text x="65.2" y="18.4">VCOM_RX</text>
<text x="65.2" y="20.1">VCOM_CTS</text>
<text x="65.2" y="21.8">VCOM_RTS</text>
<text x="28.8" y="25.8">MCU_PA5</text>
<text x="28.8" y="24.1">MCU_PA4</text>
<text x="28.8" y="29.2">MCU_PA6</text>
<text x="40.7" y="24.1">LES_CH12</text>
<text x="40.7" y="29.2">US2_TX#1</text>
<text x="62.8" y="29.2">EXP_HEADER4</text>
<text x="65.3" y="26.7">VCOM_ENABLE</text>
<text x="65.8" y="25">LES_LC_SENSE</text>
<text x="95.1" y="26.9">EXP_HEADER[16..3]</text>
<text x="227.5" y="28.4">MCU_PC[11..0]</text>
<text x="28.8" y="34.3">MCU_PA9</text>
<text x="28.8" y="30.9">MCU_PA7</text>
<text x="28.8" y="32.6">MCU_PA8</text>
<text x="40.7" y="34.3">US2_CS#1</text>
<text x="40.7" y="30.9">US2_RX#1</text>
<text x="40.7" y="32.6">US2_CLK#1</text>
<text x="62.8" y="34.3">EXP_HEADER10</text>
<text x="62.8" y="30.9">EXP_HEADER6</text>
<text x="62.8" y="32.6">EXP_HEADER8</text>
<text x="159.8" y="30.3">MCU_PA[9..0]</text>
<text x="180.2" y="34.3">MCU_PA0</text>
<text x="212.5" y="34.3">MCU_PC4</text>
<text x="158.1" y="40.5">MCU_PB[15..6]</text>
<text x="180.2" y="37.7">MCU_PA2</text>
<text x="180.2" y="36">MCU_PA1</text>
<text x="180.2" y="41.1">MCU_PA4</text>
<text x="180.2" y="39.4">MCU_PA3</text>
<text x="212.5" y="36">MCU_PC5</text>
<text x="212.5" y="37.7">MCU_PC6</text>
<text x="212.5" y="41.1">MCU_PC8</text>
<text x="212.5" y="39.4">MCU_PC7</text>
<text x="230.9" y="38.6">MCU_PD[15..8]</text>
<text x="9.9" y="47.2">MCU_PB[15..6]</text>
<text x="95.1" y="47.3">EXP_HEADER[16..3]</text>
<text x="180.2" y="42.8">MCU_PA5</text>
<text x="180.2" y="44.5">MCU_PB9</text>
<text x="180.2" y="46.2">MCU_PB10</text>
<text x="180.2" y="47.9">MCU_PB11</text>
<text x="212.5" y="44.5">MCU_PD13</text>
<text x="212.5" y="46.2">MCU_PD14</text>
<text x="212.5" y="47.9">MCU_PD15</text>
<text x="212.5" y="42.8">MCU_PD12</text>
<text x="234.3" y="45.5">MCU_PK[2..0]</text>
<text x="28.8" y="49.6">MCU_PB6</text>
<text x="28.8" y="51.3">MCU_PB7</text>
<text x="28.8" y="53">MCU_PB8</text>
<text x="40.7" y="49.6">US3_TX#10</text>
<text x="40.7" y="51.3">US3_RX#10</text>
<text x="40.7" y="53">US3_CLK#10</text>
<text x="62.8" y="51.3">EXP_HEADER9</text>
<text x="62.8" y="49.6">EXP_HEADER7</text>
<text x="62.8" y="53">EXP_HEADER11</text>
<text x="180.2" y="49.6">MCU_PB12</text>
<text x="180.2" y="51.3">MCU_PB13</text>
<text x="212.5" y="49.6">MCU_PK0</text>
<text x="212.5" y="53">MCU_PK2</text>
<text x="212.5" y="51.3">MCU_PK1</text>
<text x="28.8" y="56.4">MCU_PB14</text>
<text x="28.8" y="58.1">MCU_PB15</text>
<text x="28.8" y="54.7">MCU_PB10</text>
<text x="50.5" y="57.5">LFXTAL_P</text>
<text x="50.5" y="59.2">LFXTAL_N</text>
<text x="65.3" y="55.7">SENSOR_ENABLE</text>
<text x="9.7" y="69.3">MCU_PC[11..0]</text>
<text x="28.8" y="71.8">MCU_PC0</text>
<text x="66.2" y="71.8">UIF_TOUCH0</text>
<text x="88" y="69.3">UIF_TOUCH[3..0]</text>
<text x="159.8" y="69.5">MCU_PF[15..0]</text>
<text x="28.8" y="73.4">MCU_PC1</text>
<text x="28.8" y="76.9">MCU_PC3</text>
<text x="28.8" y="75.1">MCU_PC2</text>
<text x="66.2" y="73.4">UIF_TOUCH1</text>
<text x="66.2" y="76.9">UIF_TOUCH3</text>
<text x="66.2" y="75.1">UIF_TOUCH2</text>
<text x="180.2" y="73.4">MCU_PF4</text>
<text x="180.2" y="75.1">MCU_PF5</text>
<text x="180.2" y="76.9">MCU_PF6</text>
<text x="212.5" y="76.9">MCU_PF0</text>
<text x="214.3" y="74.5">MCUDBG_RESET</text>
<text x="214.6" y="72.9">BODEN</text>
<text x="234.8" y="72.9">MCU_PF[15..0]</text>
<text x="28.8" y="80.3">MCU_PC6</text>
<text x="28.8" y="82">MCU_PC8</text>
<text x="40.7" y="80.3">US1_TX#11</text>
<text x="40.7" y="82">US1_CLK#11</text>
<text x="53.9" y="82.9">EFM_DISP_SCLK</text>
<text x="53.9" y="81.2">EFM_DISP_MOSI</text>
<text x="86.6" y="83.1">EXP_HEADER[16..3]</text>
<text x="180.2" y="78.6">MCU_PF7</text>
<text x="180.2" y="80.3">MCU_PF8</text>
<text x="180.2" y="82">MCU_PF9</text>
<text x="180.2" y="83.7">MCU_PF10</text>
<text x="212.5" y="83.7">MCU_PI0</text>
<text x="212.5" y="78.6">MCU_PF1</text>
<text x="212.5" y="80.3">MCU_PF2</text>
<text x="212.5" y="82">MCU_PF3</text>
<text x="237.9" y="79.7">MCU_PI[3..0]</text>
<text x="28.8" y="85.4">MCU_PC9</text>
<text x="28.8" y="88.8">MCU_PC11</text>
<text x="28.8" y="87.1">MCU_PC10</text>
<text x="40.7" y="88.8">I2C0_SCL#15</text>
<text x="40.7" y="87.1">I2C0_SDA#15</text>
<text x="40.7" y="85.4">PCNT0_S0IN#13</text>
<text x="66.2" y="85.4">EXP_HEADER3</text>
<text x="66.2" y="88.8">EXP_HEADER15</text>
<text x="66.2" y="87.1">EXP_HEADER16</text>
<text x="180.2" y="85.4">MCU_PF11</text>
<text x="180.2" y="87.1">MCU_PF12</text>
<text x="180.2" y="88.8">MCU_PF13</text>
<text x="212.5" y="88.8">MCU_PI3</text>
<text x="212.5" y="87.1">MCU_PI2</text>
<text x="212.5" y="85.4">MCU_PI1</text>
<text x="241.1" y="86.3">MCU_PJ[15..14]</text>
<text x="60.8" y="93.1">SENSOR_I2C_SCL</text>
<text x="60.8" y="94.8">SENSOR_I2C_SDA</text>
<text x="180.2" y="90.5">MCU_PF14</text>
<text x="180.2" y="92.2">MCU_PF15</text>
<text x="212.5" y="92.2">MCU_PJ15</text>
<text x="212.5" y="90.5">MCU_PJ14</text>
<text x="9.7" y="111.8">MCU_PD[15..8]</text>
<text x="95.1" y="112">EXP_HEADER[16..3]</text>
<text x="28.8" y="119.4">MCU_PD11</text>
<text x="28.8" y="117.7">MCU_PD10</text>
<text x="28.8" y="114.3">MCU_PD8</text>
<text x="28.8" y="116">MCU_PD9</text>
<text x="40.7" y="114.3">US3_CS#29</text>
<text x="40.7" y="116">PCNT0_S1IN#16</text>
<text x="62.8" y="119.4">EXP_HEADER14</text>
<text x="62.8" y="117.7">EXP_HEADER12</text>
<text x="62.8" y="114.3">EXP_HEADER13</text>
<text x="62.8" y="116">EXP_HEADER5</text>
<text x="28.8" y="122.8">MCU_PD12</text>
<text x="40.7" y="122.8">DAC0_OUT1ALT#0</text>
<text x="66.2" y="123.9">DAC_LC_EXCITE</text>
<text x="28.8" y="127.9">MCU_PD14</text>
<text x="28.8" y="129.6">MCU_PD15</text>
<text x="28.8" y="126.2">MCU_PD13</text>
<text x="40.7" y="127.9">US1_CS#19</text>
<text x="40.7" y="126.2">LETIM0_OUT#23</text>
<text x="65.8" y="128.8">EFM_DISP_CS</text>
<text x="65.8" y="130.6">EFM_DISP_ENABLE</text>
<text x="65.8" y="127.1">EFM_DISP_COM</text>
<text x="9.9" y="151">MCU_PF[15..0]</text>
<text x="28.8" y="153.5">MCU_PF0</text>
<text x="28.8" y="155.2">MCU_PF1</text>
<text x="40.7" y="153.5">DBG_SWCLK#0</text>
<text x="40.7" y="155.2">DBG_SWDIOTMS#0</text>
<text x="65.8" y="154.6">MCUDBG_TCK_SWCLK</text>
<text x="28.8" y="156.8">MCU_PF2</text>
<text x="28.8" y="158.5">MCU_PF3</text>
<text x="28.8" y="162">MCU_PF4</text>
<text x="40.7" y="156.8">DBG_SWO#0 / DBG_TDO#0</text>
<text x="40.7" y="158.5">DBG_TDI#0</text>
<text x="65.8" y="156.1">MCUDBG_TMS_SWDIO</text>
<text x="65.8" y="157.8">MCUDBG_TDO_SWO</text>
<text x="65.8" y="159.6">MCUDBG_TDI</text>
<text x="28.8" y="167">MCU_PF6</text>
<text x="28.8" y="163.7">MCU_PF5</text>
<text x="65.8" y="163.1">UIF_LED0</text>
<text x="65.8" y="164.8">UIF_LED1</text>
<text x="28.8" y="168.7">MCU_PF7</text>
<text x="65.8" y="168.1">UIF_BUTTON0</text>
<text x="65.8" y="169.7">UIF_BUTTON1</text>
<text x="28.8" y="175.6">MCU_PF8</text>
<text x="28.8" y="179">MCU_PF9</text>
<text x="40.7" y="179">MCUDBG_TRACED0</text>
<text x="64.1" y="176.5">MCUDBG_TRACECLK</text>
<text x="95.1" y="176.7">MCUDBG_TRACED[3..0]</text>
<text x="28.8" y="182.4">MCU_PF11</text>
<text x="28.8" y="180.7">MCU_PF10</text>
<text x="28.8" y="184.1">MCU_PF12</text>
<text x="40.7" y="182.4">MCUDBG_TRACED2</text>
<text x="40.7" y="180.7">MCUDBG_TRACED1</text>
<text x="40.7" y="184.1">MCUDBG_TRACED3</text>
</g>
<g font-size="1.5">
<text x="189.6" y="27.4">VMCU</text>
<text x="205.1" y="27.4">VMCU</text>
<text x="194.9" y="31.1">1</text>
<text x="194.9" y="32.8">3</text>
<text x="194.9" y="34.5">5</text>
<text x="203.2" y="31.1">2</text>
<text x="203.2" y="32.8">4</text>
<text x="203.2" y="34.5">6</text>
<text x="194" y="41.3">13</text>
<text x="194" y="39.6">11</text>
<text x="194.9" y="37.9">9</text>
<text x="194.9" y="36.2">7</text>
<text x="203.2" y="36.2">8</text>
<text x="203.2" y="37.9">10</text>
<text x="203.2" y="39.6">12</text>
<text x="203.2" y="41.3">14</text>
<text x="194" y="43">15</text>
<text x="194" y="44.7">17</text>
<text x="194" y="46.4">19</text>
<text x="203.2" y="43">16</text>
<text x="203.2" y="44.7">18</text>
<text x="203.2" y="46.4">20</text>
<text x="194" y="48.1">21</text>
<text x="194" y="49.8">23</text>
<text x="194" y="51.5">25</text>
<text x="194" y="53.2">27</text>
<text x="203.2" y="48.1">22</text>
<text x="203.2" y="49.8">24</text>
<text x="203.2" y="51.5">26</text>
<text x="203.2" y="53.2">28</text>
<text x="184.5" y="54.7">3V3</text>
<text x="194" y="54.9">29</text>
<text x="194" y="56.6">31</text>
<text x="203.2" y="54.9">30</text>
<text x="203.2" y="56.6">32</text>
<text x="211.7" y="54.7">3V3</text>
<text x="189.9" y="62">GND</text>
<text x="198.1" y="60.4">NM</text>
<text x="205.4" y="62">GND</text>
<text x="190.8" y="66.5">5V</text>
<text x="194.9" y="70.2">1</text>
<text x="194.9" y="71.9">3</text>
<text x="203.2" y="70.2">2</text>
<text x="203.2" y="71.9">4</text>
<text x="206.3" y="66.5">5V</text>
<text x="194.9" y="73.6">5</text>
<text x="194.9" y="77">9</text>
<text x="194.9" y="75.3">7</text>
<text x="203.2" y="75.3">8</text>
<text x="203.2" y="73.6">6</text>
<text x="203.2" y="77">10</text>
<text x="194" y="80.4">13</text>
<text x="194" y="78.7">11</text>
<text x="194" y="82.1">15</text>
<text x="194" y="83.8">17</text>
<text x="203.2" y="78.7">12</text>
<text x="203.2" y="80.4">14</text>
<text x="203.2" y="82.1">16</text>
<text x="203.2" y="83.8">18</text>
<text x="194" y="85.6">19</text>
<text x="194" y="87.2">21</text>
<text x="194" y="88.9">23</text>
<text x="203.2" y="85.6">20</text>
<text x="203.2" y="87.2">22</text>
<text x="203.2" y="88.9">24</text>
<text x="184.5" y="93.8">3V3</text>
<text x="194" y="90.6">25</text>
<text x="194" y="92.3">27</text>
<text x="194" y="94.1">29</text>
<text x="194" y="95.8">31</text>
<text x="203.2" y="90.6">26</text>
<text x="203.2" y="92.3">28</text>
<text x="203.2" y="94.1">30</text>
<text x="203.2" y="95.8">32</text>
<text x="211.7" y="93.8">3V3</text>
<text x="189.9" y="101.1">GND</text>
<text x="198.1" y="99.6">NM</text>
<text x="205.4" y="101.1">GND</text>
<text x="179.2" y="191">Designed:</text>
<text x="196.2" y="191">Approved:</text>
<text x="179" y="195.9">Size</text>
<text x="184.1" y="195.9">BOM Doc No:</text>
<text x="273.7" y="194.4">Revision</text>
<text x="179.2" y="200.5">Design Created Date:</text>
<text x="180.4" y="202.5">Wednesday, December 03, 2008</text>
<text x="212.2" y="200.3">Sheet Created Date</text>
<text x="213.6" y="202.2">Friday, October 31, 2014</text>
<text x="242.2" y="200.3">Sheet Modified Date</text>
<text x="243.3" y="202.4">Thursday, December 15, 2016</text>
<text x="273.7" y="200.2">Sheet</text>
<text x="274.8" y="202">3</text>
<text x="278.2" y="202">of</text>
<text x="280.8" y="202">10</text>
</g>
<g font-size="1.5" fill="#000080">
<text x="197.8" y="28.6">J101</text>
<text x="197.8" y="67.7">J102</text>
</g>
</svg>
